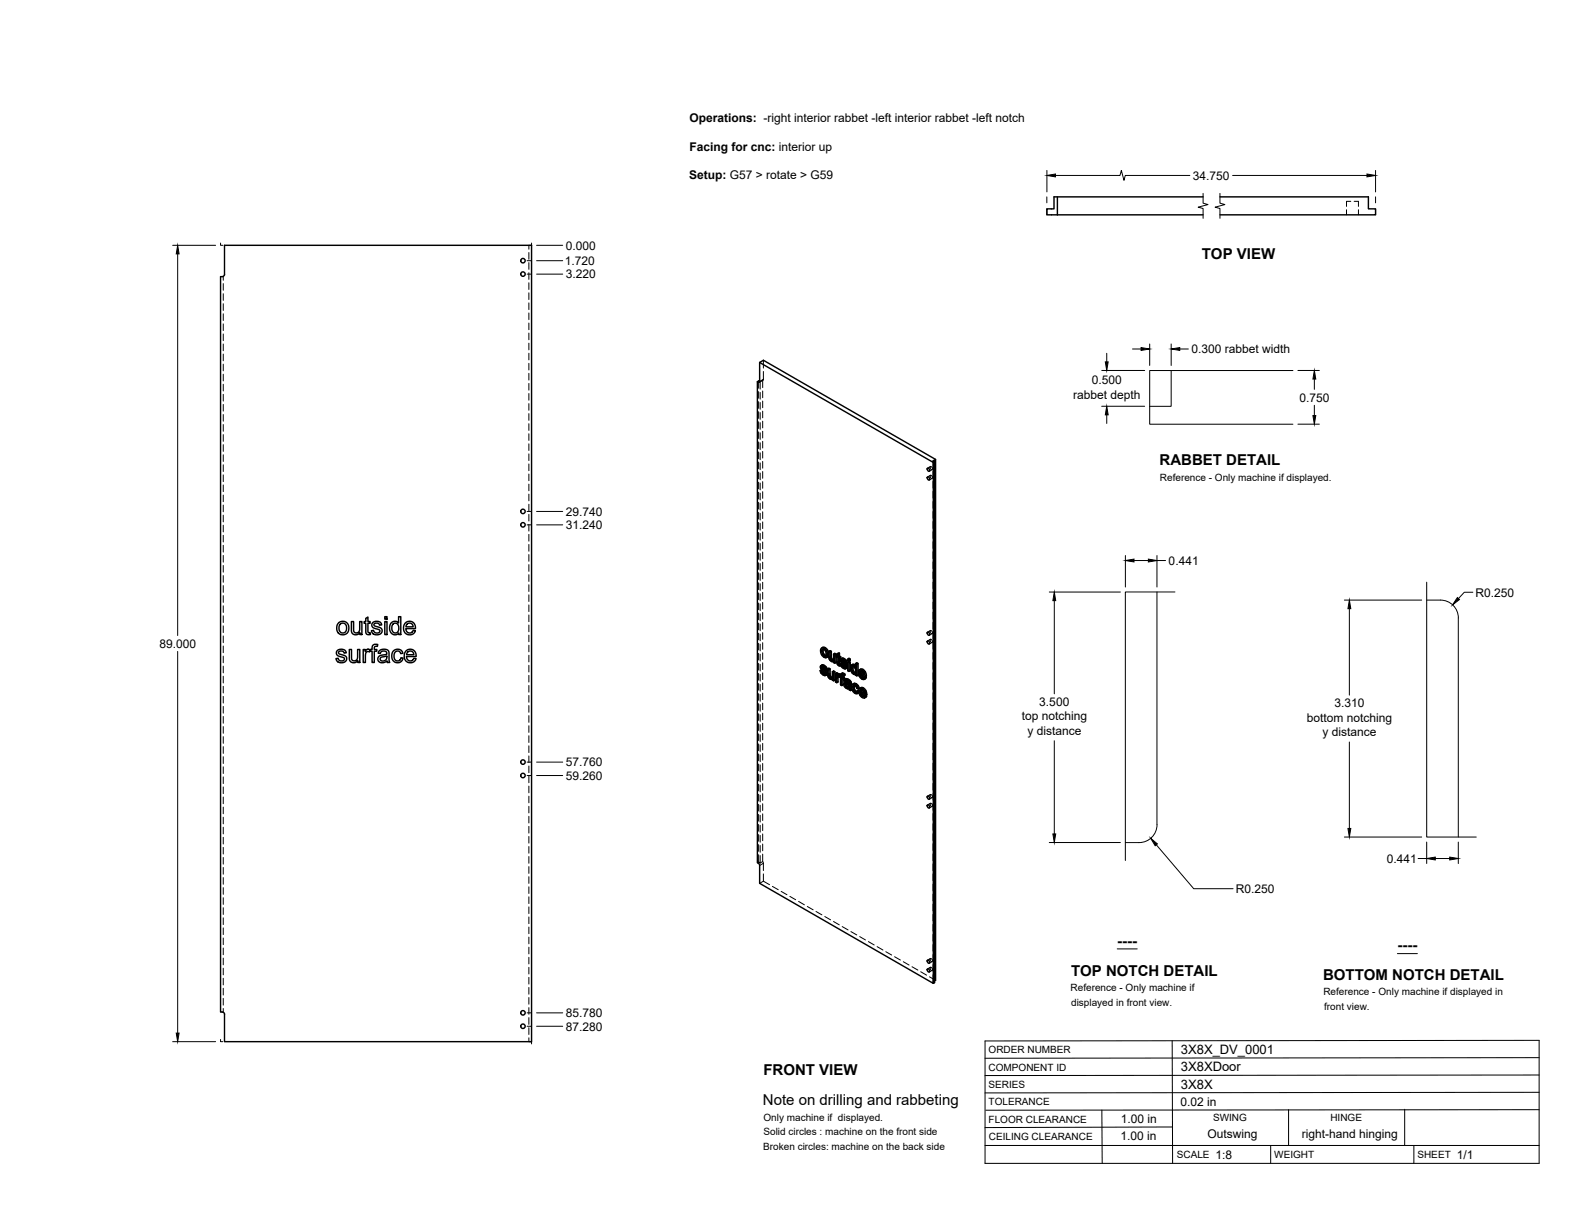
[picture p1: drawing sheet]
<svg xmlns="http://www.w3.org/2000/svg" width="559mm" height="432mm" viewBox="0 0 559 432" stroke-linecap="round" stroke-linejoin="round" font-family="sans-serif">
<!-- layer: Visible -->
<g fill="none" stroke="#000" stroke-width=".51">
<path d="M375.2 69.9v6.3M375.2 76.2h51.6M426.8 69.9h-52.8v4.2h-2.6v2.1h3.8M432.8 69.9h52.7v4.2h2.5v2.1h-55.2M78.9 98.1l.5-.2 .3-.6v-10.3h108.9v282.6h-108.9l-.1-10-.4-.5h-.9v-261h.6M268.7 135.4v170.7l.6 .4 .2 .6v6.3l61.6 35.5v-184.8M269.5 128.6v6.8l-.3-.3-.5 .3 .6 .3 .2-.4M269.5 128.6l1.3-.8 61.1 35.2v184.8l-.3 .2M269.5 128.6l61.6 35.5 .5-.3-.6-.3 .9-.5M329 166.2l.6 .1 .2 .8-.6-.1zM329 169.3l.6 .1 .2 .9-.6-.2zM331.6 163.8v184.9l-.5 .2"/>
<path d="M129.8 219.4l.7-.5v1.6h.8v.6h-.8v2.9l.2 .4 .6 .1 .1 .6a1.14 1.14 0 0 1-1.3-.1 1.14 1.14 0 0 1-.3-1.2v-2.7h-.6v-.6h.6zM136.5 218.8h.8v.9h-.8zM119.7 230.8l.8-.4a1.7 1.7 0 0 1 2.4 1.2l-.8 .1a.93 .93 0 0 0-1-.9 .93 .93 0 0 0-.9 1.1l1 .4a1.53 1.53 0 0 1 1.8 1.8 2.03 2.03 0 0 1-2.1 1.1 2.03 2.03 0 0 1-1.7-1.5l.8-.1a1.08 1.08 0 0 0 1.1 1 1.08 1.08 0 0 0 1-1.1l-.4-.3a2.37 2.37 0 0 1-2.3-1.2zM120.2 220.9l.8-.4a2.33 2.33 0 0 1 2.8 2.8 2.33 2.33 0 0 1-3.7 1.3 2.95 2.95 0 0 1 .1-3.7zM120.6 221.5l.7-.4a1.73 1.73 0 0 1 1.7 1.8 1.73 1.73 0 0 1-1.7 1.7l-.3-.2a2.24 2.24 0 0 1-.4-2.9zM123.9 230.4h.8v2.6a1.14 1.14 0 0 0 1.2 1.5 1.14 1.14 0 0 0 1-1.6v-2.5h.8v4.7h-.7v-.7a1.64 1.64 0 0 1-2 .7 1.64 1.64 0 0 1-1.1-1.8zM124.7 220.5h.8v2.6a1.14 1.14 0 0 0 1.1 1.5 1.14 1.14 0 0 0 1-1.6v-2.5h.8v4.6h-.7v-.6a1.64 1.64 0 0 1-2 .7 1.64 1.64 0 0 1-1-1.8zM128.9 230.4h.7v.7a1.1 1.1 0 0 1 1.7-.5l.7-.2v-.4a1.33 1.33 0 0 1 .6-1.3 1.33 1.33 0 0 1 1.4 0l-.1 .6a.73 .73 0 0 0-1.1 .7v.4h.9v.7h-.9v4h-.8v-4h-.7v-.4l-.2 .6a.93 .93 0 0 0-1.1 0 .93 .93 0 0 0-.3 1l-.1 2.8h-.7zM132.2 221l.9-.5a1.7 1.7 0 0 1 2.3 1.2l-.7 .1a.96 .96 0 0 0-1-.8 .96 .96 0 0 0-.9 .9l.6 .4a1.95 1.95 0 0 1 2.2 1.3 1.94 1.94 0 0 1-1.9 1.6 1.94 1.94 0 0 1-1.9-1.4l.7-.2a1.08 1.08 0 0 0 1.2 1 1.08 1.08 0 0 0 1-1l-.4-.3a2.19 2.19 0 0 1-2.4-1.4zM134.5 231a2.17 2.17 0 0 1 3.5 .4l.3 3.7h-.8l-.2-.6a1.78 1.78 0 0 1-1.9 .7 1.78 1.78 0 0 1-1.4-1.6l.1-.2a1.76 1.76 0 0 1 1.7-1l.4-.1a.7 .7 0 0 0 1-.5 .7 .7 0 0 0-.8-.8 1.12 1.12 0 0 0-1.5 .9l-.7-.1zM135.1 233.3l2.1-.6a1.28 1.28 0 0 1-.7 1.7 1.28 1.28 0 0 1-1.6-.7zM136.5 220.5h.8v4.6h-.8z"/>
<path d="M138.8 221a1.7 1.7 0 0 1 2.6 .1v-2.3h.8v6.3h-.7v-.5l-.7 .5a2.21 2.21 0 0 1-2.3-.8 2.21 2.21 0 0 1-.2-2.4zM139.4 221.5l.4-.3a1.74 1.74 0 0 1 1.6 .9 1.74 1.74 0 0 1-.2 1.9 1.3 1.3 0 0 1-1.7 .4 1.3 1.3 0 0 1-.5-1.7zM139.6 231a1.96 1.96 0 0 1 3.3 .8l-.7 .1a1.29 1.29 0 0 0-1.7-.8 1.29 1.29 0 0 0-.7 1.8l.2 .9 .6 .6a1.18 1.18 0 0 0 1.6-1l.8 .1-.4 .9a2.14 2.14 0 0 1-2.8 .4 2.14 2.14 0 0 1-.8-2.7zM143.8 221.1a2.14 2.14 0 0 1 2.5-.4 2.14 2.14 0 0 1 1.1 2.3h-3.4l.1 .7a1.3 1.3 0 0 0 1.3 .9 1.3 1.3 0 0 0 1.2-.9l.8 .1-.3 .6a2.32 2.32 0 0 1-3.3 .3 2.32 2.32 0 0 1-.3-3.2zM144 231a2.15 2.15 0 0 1 2.6-.4 2.15 2.15 0 0 1 1 2.3h-3.4l.2 .7a1.29 1.29 0 0 0 1.2 .9 1.29 1.29 0 0 0 1.2-.9l.8 .1-.3 .6a2.32 2.32 0 0 1-3.2 .3 2.32 2.32 0 0 1-.4-3.2zM144.4 221.4l1.3-.3a1.23 1.23 0 0 1 .9 1.3h-2.6zM144.7 231.4l1.2-.4a1.27 1.27 0 0 1 .9 1.3h-2.5zM291 237.9l.7 1.3 .8 .5 .5-.1M291.3 236.2l.5-.3 .7 .2 .6 .5 .4 .9-.5 .3-.1-.6M291.6 231.2v-.5a.93 .93 0 0 1 1.1 0 .93 .93 0 0 1 .4 1l-.2 1-.5 .1M291.6 237.7l-.6 .2 .4 .2M291.6 238.7l.5 .4 .4-.3"/>
<path d="M291.7 237.3l1 1 .5-.3M291.8 237.9l-.4 .2 .1 .4 .6-.1M291.8 236.6l-.3 .4 .5-.2M291.8 235.9l-.6 .4-.1 .6 1.6 2.1M291.8 232.2l.6 .6 .4-.3M291.9 238l.8 .9M292 236.7l.6 .7M292 236.3l.5 .4 .5-.2M292 236.8l.6 .8 .4 .2M292 236.8h-.5M292 230.9l-.4 .3v.4l.2 .6 .4-.3M292.1 235.9l-.8 .3"/>
<path d="M292.1 230.4l.1 1.4 .8 .8M292.1 237l-.4 .3-.2-.3M292.4 230l.8 .9 .5-.2M292.5 236.1l-.5 .2-.4-.1M292.5 236.7l.4 .5 .4-.2M292.7 239l-.2 .2-.4-.1M292.7 238.3l.3 .4 .5-.3M292.8 229.8l-.4 .2-.9-.1M292.9 237.7l.5 .6 .2 .7-.7 .7M293 238.7l.1 .5 .5-.3M293.1 239.2l-.1 .4 .5-.3M293.2 230.9l.4 1.4 .4-.3"/>
<path d="M293.4 233.1a1.7 1.7 0 0 1-2.2-1.6l-.1-1 .4-.6 .9-.3 .8 .5 .8 1.8-.1 1-.7 .4M293.6 232.3l-.2 .8 .5-.2M293.6 237.3l.5 .3 .4-.3M294.1 231.1l.4 .3 .5-.3M294.1 237.6v2.2l.5-.2M294.1 239.8l.2 .4 .4-.2M294.5 231.4v2.2l.5-.3M294.5 233.6l.2 .4 .5-.3M294.7 234l.3 .3 .5-.3M295 234.3l.4 .1M295.3 238.3l.5 .3 .4-.3M295.4 234.4l.2-.1z"/>
<path d="M295.7 234.1l-.7-.6v-2.4l-.5-.3-.4 .3v2.5l.8 1 .5 .2 .4-.1M295.7 232.1l.5 .2 .4-.2M295.8 238.6v3l.4-.3v-3l-.4-.2-.5 .2v1.8l-.3 .5 .2-.1M295.8 234.7v.4l.4 .2M295.8 234.7l-.2 .1M296.2 232.3v3l.4-.2v-3l-.4-.3-.5 .3v2.1M296.6 233l.3 .2 .2 2.6 .6 .5 .5-.2M296.9 232.4l-.3 .2 .3 .2v-.8l.9-.3v1.1l.5 .2v.4l-.5 .3v-.4M297.3 239.3v-.4l-.4-.2-.5 .3v3l.5 .2M297.3 239.9l-.3 .2-.1 .5 .4-.2M297.3 238.9l-.5 .3-.4-.2M297.4 239.9l-.1 2.1-.4 .2v-1.6"/>
<path d="M297.4 240l.5 .2M297.4 240l-.4 .1M297.4 232v1l.4-.2M297.4 233l.4 .3 .5-.3M297.4 239.4l.4 .4M297.6 239.1l-.8 .5v-.4M297.6 235.7l.2 .1M297.8 233.7v1.4l.3 .4M297.8 231.7l-.9 .3M297.8 233.7l-.4-.3v2.1l.5-.3M297.8 239.8v.4M297.8 239.9l-.1 .4"/>
<path d="M297.8 235.8l.1 .5M297.9 239.2l.3 .3M297.9 239.2l-.8 .2M297.9 235.4l-.5 .1M298.1 235.5l.7 1.4 .8 .4 .5-.1M298.1 235.5l-.6 .1M298.1 235.5h.1M298.1 235.7l-.3 .1M298.4 233.8l.5-.3 .7 .2 .7 .6 .3 .8-.5 .3-.1-.6M298.4 239.1l.8-.3 .6 .4-.1 .4-.4 .3 .1-.4M298.6 234.4a.78 .78 0 0 1 1.1 .8l.4 .2M298.7 235.4l-.6 .1 .4 .2"/>
<path d="M298.7 236.3l.5 .4 .5-.2M298.8 234.9l1 1 .5-.3M298.9 235.5l-.4 .2 .1 .4 .6-.1M298.9 234.3l-.3 .4 .5-.3M298.9 233.5l-.6 .4-.1 .6 1.6 2.1M298.9 238.8l-.6 .4-.1 .8-.4-.2 .4-.3M299 239.2l.4 .3 .4-.3M299 235.6l.8 .9M299.1 234.3l.6 .7M299.1 239.8l.5 .5v.4l-.4 .2v-.4M299.1 234l.6 .4 .4-.3M299.2 236.7l.5 .1"/>
<path d="M299.2 233.5l-.8 .3M299.3 234.6l-.5 .3-.2-.2M299.3 239.9l-.6-.3v.6l.4-.2M299.4 238.9l-.4 .3-.5-.1M299.6 233.7l-.5 .3-.4-.2M299.7 234.4l.3 .4 .4-.2M299.8 236.6l-.1 .2M299.8 235.9l.3 .4 .5-.3M300 235.3l.6 .7 .1 .7-.7 .6M300.1 236.3l.1 .5 .5-.3M300.2 236.8l-.1 .4 .5-.3M300.8 235l.4 .2 .5-.2"/>
<path d="M300.8 233.8l.4 .3 .5-.3M301.2 234.7l.5 .3v3l-.5 .2v-3M301.2 234.7l-.4 .3v3l.4 .2M301.2 234.1v.6l.5-.3v-.6l-.5-.2-.4 .2v.6l.4 .3M302.1 236l.9-.3 .6 .3M302.4 238.3l.5 .5 .4-.2M302.4 236.5l.7 .2 .5 .9-.1 1.1-.6 .1M302.5 236.5l-.3 .8M302.6 237l-.4 .3v.5l.2 .5 .4-.3M302.7 236.5l.1 1.5 .7 .7M302.7 235.7l-.5 .2a2.01 2.01 0 0 0 1.3 3.4l.1-.1M302.8 236.1l.5 .3"/>
<path d="M303.3 235.8l-.5 .3-.6-.2M303.6 235.4l.4 .3 .4-.3M303.6 239.2v.4l.4 .2M303.6 239.2l-.2 .1M304 235.7v4.1l.4-.2v-4.2l-.4-.2-.4 .2v1.5l-.3-.5 .3-.1M305.2 239.9l.6 .6 .4-.3M305.5 238.4l-.5 .2 1.5 .9-.6-1.2a.49 .49 0 0 0-.6-.2 .49 .49 0 0 0-.3 .5M305.5 238.1v.3l.8 .5M305.5 239.4l.9 .9M305.7 239.7l-.5 .2-.2-.9 1.9 1.2M305.8 237.8l.8 .9 .4-.3M306.2 237.5l-.4 .3-.9-.1"/>
<path d="M306.6 238.7l.3 1.3 .5-.2M329 224.3l.6 .2 .2 .8-.6-.1zM329 227.5l.6 .1 .2 .8-.6-.1zM294.3 240.2l.3 .4 .5-.3M294.6 240.6h.4M295.3 240.4l-.7-.7-.1-2.4-.4-.2-.5 .2 .1 2.6 .7 1 .6 .2 .4-.2M295.4 240.9v.4l.4 .3M295.4 240.9l-.2 .1M297.8 240.2l.4 .2v2.6l.5 .2M298.7 240.2l.5 .3 .4-.2M299.1 240.9v2.1l-.4 .2v-2.6l.5 .3M299.6 242.4l.7-.3 .9 .3"/>
<path d="M299.7 241.1l1-.2 1.2 1 .3 2.9-.4 .2-.2-.4M299.9 242.9h.3a.74 .74 0 0 1 .7 .2 .74 .74 0 0 1 .2 .7M300 243.5l.4 .4 .4-.3M300 242.8l-.2 .3M300.1 242.1l-.7 .6 .2 .9 .8 .7h.8l.1 .5 .5 .2M300.2 242.9l-.4 .2 .1 .3 .5-.1M300.3 242.9l.2 .5 .6 .4M300.3 241.6l-.4 .3a.81 .81 0 0 1 .9-.1 .81 .81 0 0 1 .4 .9l-1.2-.3M300.3 241.6h.1M300.4 243.9l.4 .1M300.4 242.1l-.7 .2M300.5 240.8l-1 .5-.1 .2 .5 .4"/>
<path d="M300.6 241.3l.6 .4 .4-.3M300.8 244l.3-.1zM301.1 241l-.5 .3-.6-.2M301.2 241.7l.3 .4 .4-.2M301.5 242.1l.1 .4 .4-.2M301.6 242.5v2.1l.5-.3M302.5 242.8l.7-.4 .7 .3 .6 .6 .3 .9-.4 .2-.3-.9M302.6 244l.2 1 .5-.2M302.8 245l.6 .6 .4-.3M303.1 243.8l-.5 .2 .1-.4a.64 .64 0 0 1 .7-.4 .64 .64 0 0 1 .5 .8l.5 .4M303.1 243.2l.1 1.3 .8 .9M303.2 242.4l-.5 .3a2 2 0 0 0 .1 2.9l.6 .5h.7"/>
<path d="M303.4 242.9l.7 .6 .4-.2M303.8 242.6l-.4 .3-.7-.2M304 245.2l-.2 .5-.4-.1M304.7 245.4l-.6 .7 .6-.4M304.7 245.1l-.2-.1-.5 .2 .4 .3M305.4 246.5l.5 .6 .5-.3M305.6 244.9l-.4 .3 1.4 .8-.6-1.1a.48 .48 0 0 0-.5-.2 .48 .48 0 0 0-.3 .5M305.6 244.6v.3l.9 .5M305.7 245.9l.9 1M305.8 240.5l.4 .1M305.8 246.2l-.4 .3-.3-.9 2 1.1M305.9 244.3l.8 .9 .5-.2"/>
<path d="M305.9 247.1l.4 .1M306.3 244.1l-.4 .2-.9-.1M306.5 240.3l.4 .3 .5-.3M306.5 240.3l-.2 .2M306.6 246.8l.4 .4 .5-.3M306.6 246.8l-.2 .3M306.7 245.2l.4 1.4 .4-.3M306.8 240.1l-.3 .2M306.9 240l.5-.1v-.5l-.7-1.5-1-.6-.8 .4-.4 1.3 .6 1.4 1.1 .7 .5-.1 .2-.4M307 246.6l-.4 .2M307 240.1l.3 .4-.7 .5M307.1 246.6l.4-.2v-.4l-.6-1.5-1-.6-.9 .3-.3 1.2 .5 1.5 1.1 .8 .6-.2 .1-.3"/>
<path d="M307.1 246.7l.4 .2-.1 .2-.6 .5M329 282.5l.6 .2 .2 .8-.6-.1zM329 285.6l.6 .2 .2 .8-.6-.1zM329 340.7l.6 .2 .2 .8-.6-.2zM329 343.8l.6 .2 .2 .8-.6-.1z"/>
<circle cx="185.5" cy="97.3" r=".79"/>
<circle cx="185.5" cy="92.5" r=".79"/>
<circle cx="185.5" cy="186.2" r=".79"/>
<circle cx="185.5" cy="181.5" r=".79"/>
<circle cx="185.5" cy="275.2" r=".79"/>
<circle cx="185.5" cy="270.4" r=".79"/>
<circle cx="185.5" cy="359.4" r=".79"/>
<circle cx="185.5" cy="364.1" r=".79"/>
</g>
<!-- layer: Hidden -->
<g fill="none" stroke="#000" stroke-width=".35">
<path d="M477.7 74.4v1.8M479.3 71.4h-1.6v1.8M480.4 71.4h1.6v1.8M482 74.4v1.8M79.2 98.1v1.3M187.6 87v1.4M187.6 89.6v2.4M187.6 93.2v2.4M187.6 96.8v2.3M79.2 100.6v2.4M79.2 104.2v2.4M79.2 107.8v2.4"/>
<path d="M79.2 111.3v2.4M79.2 114.9v2.4M79.2 118.5v2.4M187.6 100.3v2.4M187.6 103.9v2.4M187.6 107.5v2.4M187.6 111v2.4M187.6 114.6v2.4M187.6 118.2v2.4M79.2 122v2.4M79.2 125.6v2.4M79.2 129.2v2.4"/>
<path d="M79.2 132.8v2.3M79.2 136.3v2.4M79.2 139.9v2.4M187.6 121.8v2.3M187.6 125.3v2.4M187.6 128.9v2.4M187.6 132.5v2.4M187.6 136v2.4M187.6 139.6v2.4M269.2 135.1v2.7M269.2 138.9v2.4M269.5 135.4h.1"/>
<path d="M269.7 135.4v2.6M269.7 139.2v2.4M270.6 134.9l-1.1 .5M270.6 134.9v2.6M270.6 138.7v2.4M270.7 134.9l-1.3 .7M270.8 131.8v2.9l-.2 .2M270.8 127.8v2.8M79.2 143.5v2.4M79.2 147.1v2.3M79.2 150.6v2.4M79.2 154.2v2.4"/>
<path d="M79.2 157.8v2.3M187.6 143.2v2.4M187.6 146.7v2.4M187.6 150.3v2.4M187.6 153.9v2.4M187.6 157.5v2.4M269.2 142.5v2.4M269.2 146.1v2.4M269.2 149.6v2.4M269.2 153.2v2.4M269.2 156.8v2.4M269.7 142.8v2.4"/>
<path d="M269.7 146.4v2.4M269.7 150v2.3M269.7 153.5v2.4M269.7 157.1v2.4M270.6 142.3v2.4M270.6 145.9v2.4M270.6 149.4v2.4M270.6 153v2.4M270.6 156.6v2.4M79.2 161.4v2.3M79.2 164.9v2.4M79.2 168.5v2.4"/>
<path d="M79.2 172.1v2.3M79.2 175.6v2.4M79.2 179.2v2.4M187.6 161v2.4M187.6 164.6v2.4M187.6 168.2v2.4M187.6 171.8v2.3M187.6 175.3v2.4M187.6 178.9v2.4M269.2 160.4v2.4M269.2 163.9v2.4M269.2 167.5v2.4"/>
<path d="M269.2 171.1v2.4M269.2 174.6v2.4M269.2 178.2v2.4M269.7 160.7v2.4M269.7 164.3v2.3M269.7 167.8v2.4M269.7 171.4v2.4M269.7 175v2.4M269.7 178.5v2.4M270.6 160.2v2.3M270.6 163.7v2.4M270.6 167.3v2.4"/>
<path d="M270.6 170.9v2.3M270.6 174.5v2.3M270.6 178v2.4M330.1 168.7a.57 .57 0 0 1 .7 .3 .57 .57 0 0 1-.3 .7l-.5-.6zM330.1 165.5a.59 .59 0 0 1 .7 .4 .59 .59 0 0 1-.3 .7l-.5-.6zM330.1 168.6l-1 .6M330.1 165.5l-1 .6M330.7 169.7l-1 .6M330.7 166.6l-1 .6M331 163.5v2.5M331 167.2v2.4M331 170.8v2.4"/>
<path d="M331 174.4v2.3M331 177.9v2.4M79.2 182.8v2.4M79.2 186.4v2.3M79.2 189.9v2.4M79.2 193.5v2.4M79.2 197.1v2.4M187.6 182.5v2.3M187.6 186.1v2.3M187.6 189.6v2.4M187.6 193.2v2.4M187.6 196.8v2.3"/>
<path d="M269.2 181.8v2.4M269.2 185.4v2.3M269.2 188.9v2.4M269.2 192.5v2.4M269.2 196.1v2.4M269.2 199.7v2.3M269.7 182.1v2.4M269.7 185.7v2.4M269.7 189.3v2.3M269.7 192.8v2.4M269.7 196.4v2.4M269.7 200v2.4"/>
<path d="M270.6 181.6v2.4M270.6 185.2v2.3M270.6 188.7v2.4M270.6 192.3v2.4M270.6 195.9v2.4M270.6 199.5v2.3M331 181.5v2.4M331 185.1v2.4M331 188.7v2.3M331 192.2v2.4M331 195.8v2.4M331 199.4v2.4"/>
<path d="M79.2 200.6v2.4M79.2 204.2v2.4M79.2 207.8v2.4M79.2 211.3v2.4M79.2 214.9v2.4M79.2 218.5v2.4M187.6 200.3v2.4M187.6 203.9v2.4M187.6 207.5v2.4M187.6 211.1v2.3M187.6 214.6v2.4M187.6 218.2v2.4"/>
<path d="M269.2 203.2v2.4M269.2 206.8v2.4M269.2 210.4v2.3M269.2 214v2.3M269.2 217.5v2.4M269.7 203.5v2.4M269.7 207.1v2.4M269.7 210.7v2.4M269.7 214.2v2.4M269.7 217.8v2.4M270.6 203v2.4M270.6 206.6v2.4"/>
<path d="M270.6 210.2v2.4M270.6 213.7v2.4M270.6 217.3v2.4M331 202.9v2.4M331 206.5v2.4M331 210.1v2.4M331 213.7v2.3M331 217.2v2.4M79.2 222.1v2.4M79.2 225.6v2.4M79.2 229.2v2.4M79.2 232.8v2.4"/>
<path d="M79.2 236.3v2.4M79.2 239.9v2.4M187.6 221.8v2.4M187.6 225.3v2.4M187.6 228.9v2.4M187.6 232.5v2.4M187.6 236.1v2.3M187.6 239.6v2.4M269.2 221.1v2.4M269.2 224.7v2.3M269.2 228.2v2.4M269.2 231.8v2.4"/>
<path d="M269.2 235.4v2.4M269.2 239v2.3M269.7 221.4v2.4M269.7 225v2.4M269.7 228.5v2.4M269.7 232.1v2.4M269.7 235.7v2.4M269.7 239.3v2.3M270.6 220.9v2.4M270.6 224.5v2.3M270.6 228v2.4M270.6 231.6v2.4"/>
<path d="M270.6 235.2v2.4M270.6 238.7v2.4M291.4 237.7l.4 .9M291.5 236.4l-.5 .2M291.6 236.1l-.5 .2M291.6 230.7l-.5 .2M291.6 237.7l.3 .3M291.6 236.9l-.5 .2M291.7 235.9l-.2 .8 .7 .9a1.11 1.11 0 0 1 .9 1.3h-.4l.4-.2M291.8 238.6l.7 .7 .8 .1M291.8 238.6l-.5 .2M291.9 237.8l-.1 .1"/>
<path d="M291.9 237.3l-.5 .3M291.9 232l.9 .9 .9 .1M291.9 232l-.4 .3M291.9 236.6h-.1M292 229.7l-.4 .8 .3 1.5M292 236.4l-.5 .3M292.1 236.4l-.5 .2M292.2 230.2l-.1 .2M292.2 230.2l.8 .2 .5 .9v.9l-.5 .4M292.2 230.2l-.4 .2M292.5 236.5l-.5 .2a.33 .33 0 0 1 .2-.4 .33 .33 0 0 1 .4 .3l.5 .7 .4 .2M292.5 239.3l-.4 .2"/>
<path d="M292.6 237.4l.3 .3M292.8 230.2l-.4 .3M292.8 232.9l-.4 .3M292.9 236.9l-.5 .2M293 239l-.4 .2M293 238.4l-.5 .2M293.1 237.3l-.5 .3M293.1 239.5l-.5 .2M293.3 230.8l-.4 .3M293.3 232.5l-.4 .3M293.4 233.1l-.4 .3M293.6 231.8l-.5 .3"/>
<path d="M294.1 237.1l.2 2.8 .7 .8 .8-.1v.5l.4 .2M294.1 239.4l-.4 .3M294.3 239.9l-.5 .3M294.5 230.8l.2 3 1 .7 .5-.1v.4l.4 .3M294.6 233.2l-.5 .3M294.7 233.7l-.5 .2M295 234.1l-.5 .3M295.4 234.4l-.4 .3M295.8 238.1l-.1 2-.4 .3M296 234.1l-.4 .3M296.1 234l-.5 .3 .3-.2M296.2 231.8v2l-.5 .3"/>
<path d="M296.2 234.8l-.4 .3M296.2 234.4l-.4 .3 .3-.2M296.9 238.7v3l.4 .3M297.1 232.3l-.2 .1M297.3 239.4l-.5 .2M297.4 231.8v.7l-.3-.2v.4l.3 .2 .1 2.4 .8 .8-.2-.6M297.4 232.5l-.8 .5v-.4M297.4 232.9l-.5 .3M297.4 239.8l-.1 .1M297.5 235.3l-.5 .2M297.5 239.2l-.2 .1M297.5 239.7l-.4 .2"/>
<path d="M297.6 239.6l-.5 .3M297.6 235.6l-.4 .3M297.8 239.7l-.4 .2 .3-.3 .5 .4 .1-.3 .4 .4v2.6l.4 .3M297.8 233.2l-.4 .2M298 235.9l-.4 .3M298.3 233.4l-.5-.2v.5M298.3 239.6l-.5 .2M298.3 239.5h-.1M298.3 239.9l-.5 .3 .4-.2M298.3 239.7l-.5 .2M298.3 235.6l-.2 .1M298.3 236.1h-.1"/>
<path d="M298.5 235.3l.4 .9M298.6 234l-.4 .3M298.7 239.7l-.5 .3M298.7 233.7l-.5 .2M298.7 235.4l.3 .2M298.7 234.5l-.4 .2M298.7 239l-.4 .2M298.8 233.6l-.2 .7 .7 .9a1.13 1.13 0 0 1 .9 1.3h-.4l.4-.2M298.9 238.8l-.2 .9-.5-.2M298.9 236.2l.9 .8h.7M298.9 236.2l-.5 .3M299 235.4l-.1 .1"/>
<path d="M299 234.9l-.5 .3M299 234.2l-.1 .1M299.1 234.3a.33 .33 0 0 1 .2-.4 .33 .33 0 0 1 .4 .3l.5 .8 .4 .1M299.1 234l-.4 .3M299.2 234l-.5 .3M299.2 239.4l-.5 .2M299.5 239.4l-.5 .3M299.6 234.1l-.5 .3M299.7 236.9l-.5 .2M299.7 235l.3 .3M299.7 239.6l-.5-.2-.1 .4M300 234.5l-.4 .2"/>
<path d="M300.1 236.6l-.4 .2 .4-.2M300.1 236l-.4 .2M300.2 235l-.5 .2M300.2 237.1l-.5 .2M301.2 234.7v3l.5 .3M301.2 233.6v.5l.5 .3M301.2 237.7l-.4 .3M301.2 234.1l-.4 .3M302.2 236.8l-.5 .2M302.3 236l-.4 .3M302.3 237.7l-.4 .2M302.5 235.8l-.3 .5v1a1.46 1.46 0 0 0 1.8 1.7v.3l.4 .3"/>
<path d="M302.7 238.5l-.4 .2M302.8 236.3l-.1 .2M302.8 236.3l.7 .1 .5 .9v1.1l-.5 .3M302.8 236.3l-.3 .2M302.9 236.2l-.5 .3M303.3 239l-.4 .2M303.3 236.3l-.4 .2M303.7 236.2l-.1 .1M303.8 238.6l-.4 .2M303.8 236.9l-.4 .2M304 235.2v1.4l-.4-.6M304 236.6l-.4 .3"/>
<path d="M304 239.3l-.4 .3M304 239l-.4 .2M304 237.9l-.4 .2M305 238.4l-.5 .3M305.3 239.7l-.4 .3M305.3 237.4l-.3 .7 .3 1.6 .9 1 .9 .1M305.4 238.8l-.4 .2M305.5 239.4l-.1-.6 2 1.1M305.7 237.9l-.2 .2M305.7 237.9l.8 .3 .4 1-.6-.3M305.7 237.9l-.5 .2M306.2 237.9l-.4 .3"/>
<path d="M306.7 238.5l-.4 .3M306.9 239.2l-.4 .3M330 226.9a.56 .56 0 0 1 .7 .3 .56 .56 0 0 1-.2 .7l-.4-.4zM330.1 223.7a.59 .59 0 0 1 .7 .4 .59 .59 0 0 1-.3 .7l-.5-.6zM330.1 226.8l-1 .6M330.1 223.7l-1 .6M330.7 227.9l-1 .6M330.7 224.8l-1 .6M331 220.8v2.4M331 224.4v2.4M331 227.9v2.4M331 231.5v2.4"/>
<path d="M331 235.1v2.4M331 238.7v2.3M79.2 243.5v2.4M79.2 247.1v2.3M79.2 250.6v2.4M79.2 254.2v2.4M79.2 257.8v2.4M187.6 243.2v2.4M187.6 246.8v2.4M187.6 250.3v2.4M187.6 253.9v2.4M187.6 257.5v2.4"/>
<path d="M269.2 242.5v2.4M269.2 246.1v2.4M269.2 249.7v2.4M269.2 253.2v2.4M269.2 256.8v2.4M269.7 242.8v2.4M269.7 246.4v2.4M269.7 250v2.3M269.7 253.6v2.3M269.7 257.1v2.4M270.6 242.3v2.4M270.6 245.9v2.4"/>
<path d="M270.6 249.5v2.3M270.6 253v2.4M270.6 256.6v2.4M294.6 240.3l-.5 .3M295 240.7l-.5 .2M295.4 240.4l-.2 .1M295.6 240.3l-.5 .3M295.7 240.2l-.4 .3M295.8 240.6l-.4 .3M295.8 241.1l-.4 .2M296.9 241.7l-.5 .3M298.7 242.7l-.5 .3"/>
<path d="M298.7 240.1l-.5 .3M299.1 240.4l-.4 .2M299.6 240.7l-.5-.3v.5M299.8 242.6l-.4 .3M299.9 241.3l-.5 .2M299.9 242.3l-.5 .2M300 242.1l-.2 .7 .2 .6 .9 .7h.8l.1 .4M300 243.4l-.4 .2M300.1 240.9l-.5 .2M300.1 240.9l-.2 .4 .4 .3a.81 .81 0 0 1 1-.1 .81 .81 0 0 1 .3 .9h-.4M300.2 242.9l.3-.3a.86 .86 0 0 1 1.1 1l-.5 .2M300.5 242.6l-.5 .3 .4-.2"/>
<path d="M300.5 241.3l-.4 .2M300.7 244l-.5 .2M301 241.4l-.5 .3M301.2 244.2l-.5 .2M301.4 243.7l-.4 .3M301.5 241.9l-.4 .2M301.6 243.6l-.5 .3 .2-.1M301.6 242.9l-.4 .3M301.6 242.5l-.4 .3M301.6 242.4l-.4 .3M301.7 244.1l-.5 .2M301.8 244.5l.4 .3"/>
<path d="M301.8 244.5l-.5 .3M302.6 243.5l-.4 .3M302.8 242.7l-.5 .3M302.9 244.9l-.4 .2M303 242.5l-.4 .8 .3 1.6 .9 .9 .7 .1M303.1 243.2a.78 .78 0 0 1 1-.1 .78 .78 0 0 1 .3 .9l.4 .2M303.3 243l-.5 .3M303.8 245.8l-.4 .2M303.8 243l-.4 .3M304 245.4h.2M304.2 243.4l-.5 .3M304.2 245.4l-.4 .3"/>
<path d="M304.4 244l-.4 .2M304.5 245l-.3 .4M304.7 245.1l.2 .2-.2 .4M304.9 245.3l-.2 .1M305.1 245l-.4 .2M305.5 244l-.4 .8 .4 1.5 .9 .9 .8 .2M305.5 246.3l-.5 .2M305.6 245.3l-.5 .3M305.7 245.9l-.1-.6 1.9 1.1M305.8 244.4l-.2 .2M305.8 244.4l.9 .4 .3 1-.5-.4M305.8 244.4l-.4 .3"/>
<path d="M306.2 240.7l-.4 .2M306.3 244.5l-.4 .3M306.4 247.2l-.5 .3M306.4 240.3h.2M306.6 246.9h.2M306.7 240.3l-.4 .2 .3-.2M306.8 246.9l-.4 .2M306.9 245.1l-.5 .3M306.9 240l-.1 .1M307 240.8l-.5 .3M307 240.1l-.4 .2M307 245.8l-.4 .2"/>
<path d="M307 246.6h.1M307.1 247.4l-.4 .3M307.1 246.7l-.3 .2M331 242.2v2.4M331 245.8v2.4M331 249.4v2.4M331 253v2.3M331 256.5v2.4M79.2 261.4v2.3M79.2 264.9v2.4M79.2 268.5v2.4M79.2 272.1v2.3"/>
<path d="M79.2 275.7v2.3M79.2 279.2v2.4M187.6 261v2.4M187.6 264.6v2.4M187.6 268.2v2.4M187.6 271.8v2.4M187.6 275.3v2.4M187.6 278.9v2.4M269.2 260.4v2.4M269.2 263.9v2.4M269.2 267.5v2.4M269.2 271.1v2.4"/>
<path d="M269.2 274.7v2.4M269.2 278.2v2.4M269.7 260.7v2.4M269.7 264.3v2.3M269.7 267.8v2.4M269.7 271.4v2.4M269.7 275v2.4M269.7 278.6v2.3M270.6 260.2v2.4M270.6 263.8v2.3M270.6 267.3v2.4M270.6 270.9v2.4"/>
<path d="M270.6 274.5v2.3M270.6 278v2.4M331 260.1v2.4M331 263.7v2.3M331 267.3v2.3M331 270.8v2.4M331 274.4v2.4M331 278v2.3M79.2 282.8v2.4M79.2 286.4v2.3M79.2 289.9v2.4M79.2 293.5v2.4"/>
<path d="M79.2 297.1v2.4M187.6 282.5v2.4M187.6 286.1v2.3M187.6 289.6v2.4M187.6 293.2v2.4M187.6 296.8v2.3M269.2 281.8v2.4M269.2 285.4v2.4M269.2 289v2.3M269.2 292.5v2.4M269.2 296.1v2.4M269.2 299.7v2.3"/>
<path d="M269.7 282.1v2.4M269.7 285.7v2.4M269.7 289.3v2.4M269.7 292.8v2.4M269.7 296.4v2.4M269.7 300v2.4M270.6 281.6v2.4M270.6 285.2v2.4M270.6 288.8v2.3M270.6 292.3v2.4M270.6 295.9v2.4M270.6 299.5v2.4"/>
<path d="M330 285.1a.56 .56 0 0 1 .7 .3 .56 .56 0 0 1-.2 .7l-.4-.4zM330.1 281.9a.59 .59 0 0 1 .7 .4 .59 .59 0 0 1-.3 .7l-.5-.6zM330.1 285l-1 .6M330.1 281.9l-1 .6M330.7 286.1l-1 .6M330.7 283l-1 .6M331 281.5v2.4M331 285.1v2.4M331 288.7v2.4M331 292.2v2.4M331 295.8v2.4M331 299.4v2.4"/>
<path d="M79.2 300.7v2.3M79.2 304.2v2.4M79.2 307.8v2.4M79.2 311.4v2.4M79.2 314.9v2.4M79.2 318.5v2.4M187.6 300.4v2.3M187.6 303.9v2.4M187.6 307.5v2.4M187.6 311.1v2.3M187.6 314.6v2.4M187.6 318.2v2.4"/>
<path d="M268.7 306.1l.5-.3 .5 .4M269.2 303.3v2.5M269.7 303.6v2.6M270.6 303l.2 5.9M270.6 305.7l-.9 .5M270.8 310.1v2.6l2.2 1.2M270.8 312.7l-1.3 .7M274 314.5l2.1 1.2M277.2 316.3l2 1.2M280.2 318.1l2.1 1.1M283.3 319.8l2.1 1.2M331 303v2.4"/>
<path d="M331 306.5v2.4M331 310.1v2.4M331 313.7v2.4M331 317.2v2.4M79.2 322.1v2.4M79.2 325.6v2.4M79.2 329.2v2.4M79.2 332.8v2.4M79.2 336.4v2.4M79.2 339.9v2.4M187.6 321.8v2.4M187.6 325.4v2.3"/>
<path d="M187.6 328.9v2.4M187.6 332.5v2.4M187.6 336.1v2.4M187.6 339.6v2.4M286.4 321.6l2.1 1.2M289.5 323.4l2.1 1.2M292.6 325.2l2.1 1.2M295.7 327l2.1 1.1M298.8 328.8l2.1 1.1M301.9 330.5l2.1 1.2M305 332.3l2.1 1.2M308.1 334.1l2.1 1.2"/>
<path d="M311.2 335.9l2.1 1.2M314.3 337.7l2.1 1.2M317.4 339.4l2 1.2M331 320.8v2.4M331 324.4v2.4M331 328v2.3M331 331.5v2.4M331 335.1v2.4M331 338.7v2.4M79.2 343.5v2.4M79.2 347.1v2.4M79.2 350.6v2.4"/>
<path d="M79.2 354.2v2.4M79.2 357.8v1.4M187.6 343.2v2.4M187.6 346.8v2.4M187.6 350.4v2.3M187.6 353.9v2.4M187.6 357.5v2.4M320.5 341.2l2 1.2M323.6 343l2 1.2M326.7 344.8l2 1.2M329.8 346.6l2.1 1.2M330 343.3a.56 .56 0 0 1 .7 .3 .56 .56 0 0 1-.2 .7l-.4-.4z"/>
<path d="M330.1 340.1a.59 .59 0 0 1 .7 .4 .59 .59 0 0 1-.3 .7l-.5-.6zM330.1 343.2l-1 .6M330.1 340.1l-1 .6M330.7 344.3l-1 .6M330.7 341.2l-1 .6M331 342.2v2.4M331 345.8v2.5M331.6 348l-.6 .3 .6 .4M187.6 361.1v2.4M187.6 364.6v2.4M187.6 368.2v1.4"/>
</g>
<!-- layer: Reference -->
<g fill="none" stroke="#000" stroke-width=".35">
<path d="M371.4 69.9v2.1M371.4 74.1v2.1M488 69.9v2.1M488 74.1v2.1M78.3 86.2v.8h.8M187 92.5h1.6M187 97.3h1.6M188.6 86.2v.8h-.8M415.5 131.5v12.7h-7.6M458.7 131.5h-50.8v19h50.8M187 181.5h1.6M187 186.2h1.6"/>
<path d="M410.5 210v82.6a6.4 6.4 0 0 1-6.4 6.4h-4.8M416.9 210h-17.6v95.3M506.2 212.9a13 13 0 0 1 7.8 .7 6.3 6.3 0 0 1 3.4 5.7v77.7M506.2 206.6v90.4h17.6M187 270.4h1.6M187 275.2h1.6M187 359.4h1.6M78.3 368.8v.8h.8M187 364.1h1.6M187.8 369.6h.8v.8"/>
</g>
<!-- layer: Hidden Narrow -->
<g fill="none" stroke="#000" stroke-width=".35">
<path d="M269.5 135.4h.1M270.8 134.6l-1.3 .8M292.5 237.9l-.4 .3M294.1 239l-.5 .2M294.5 232.7l-.4 .3M295.8 239.7l-.5 .2M296.2 233.4l-.5 .3M297.4 234.6l-.5 .3M298.7 239.4l-.5 .3M299.1 239.7h.1M299.7 235.5l-.5 .3M300.9 242.7l-.4 .3"/>
<path d="M301.6 243.1l-.4 .3M269.5 306l-.5 .3M270.8 306.3l-1.3 .8"/>
</g>
<!-- layer: Visible Narrow -->
<path d="M269.5 135.4l-.5 .2M292.5 237.4l-.4 .2M294.5 239l-.4 .3M295 232.8l-.5 .2M297.8 234.9l-.4 .3M299.1 239.7l-.4 .3M299.7 235l-.5 .2M300.8 242.3l-.4 .2M302.1 242.8l-.5 .2M302.1 243.4l-.5 .3" fill="none" stroke="#000" stroke-width=".35"/>
<!-- layer: Titleblock -->
<g fill="none" stroke="#000" stroke-width=".36">
<path d="M349.5 369.3l196.6-.2v43.7h-196.6zM415.9 369.3l.1 43.5M546.1 375.3l-196.6 .2M390.9 393.9l.2 18.9M416 399.9l-66.5 .2M457.2 393.7v12.7M498.4 393.6v12.7M546.1 393.7l-196.3 .2M546.1 387.6l-196.6 .2M546.1 381.4l-196.6 .2M349.5 406.4h196.6M450.8 406.4v6.4"/>
<path d="M501.6 406.4v6.4"/>
</g>
<!-- layer: FD_Dimensions -->
<g fill="none" stroke="#000" stroke-width=".35">
<path d="M371.4 60.5v7.6M374.5 62.3h22.9l.4-1.8 1 3.5 .4-1.7h22.9M437.3 62.3h47.7M488 60.5v7.6M61.3 87h15.2M63 90.1v135.4M190.4 87h9.2M190.4 92.5h9.2M190.4 97.3h9.2M390.9 131.4h15.2M392.7 125.3v3.1M401.8 123.8h3.1"/>
<path d="M407.9 122v7.7M415.5 122v7.7M418.6 123.8h3M460.5 131.4h7.6M466.3 134.5v3.7M390.9 144.1h15.2M392.7 147.2v3M460.5 150.5h7.6M466.3 143.8v3.6M190.4 181.5h9.2M190.4 186.2h9.2M399.3 197.1v11.2"/>
<path d="M402.3 198.9h5.1M410.5 197.1v11.2M410.5 198.9h3M372.3 210.1h25.2M374.1 213.1v33.1M477 212.9h27.4M478.7 216v30.6M522.6 210.1h-3.1l-2.1 2.3M63 231.1v135.4M190.4 270.4h9.2M190.4 275.2h9.2M374.1 262.8v33.1"/>
<path d="M478.7 263.3v30.6M372.3 298.9h25.2M410.3 299.7l13.2 15.6h14M477 297h27.4M506.2 298.8v7.6M517.4 298.8v7.6M503.1 304.6h3.1M509.2 304.6h5.1M190.4 359.4h9.2M61.3 369.6h15.2M190.4 364.1h9.2"/>
</g>
<g fill="#000" stroke="#000" stroke-width=".35">
<path d="M371.4 62.3l3.1-.6v1.1zM485 61.7l3 .6-3 .5zM63 87l.5 3.1h-1zM392.2 128.4h1l-.5 3zM404.9 123.3l3 .5-3 .5zM415.5 123.8l3.1-.5v1zM466.3 131.4l.5 3.1h-1zM392.7 144.1l.5 3.1h-1zM465.8 147.4h1l-.5 3.1zM399.3 198.9l3-.5v1zM407.4 198.4l3.1 .5-3.1 .5zM374.1 210.1l.5 3h-1.1z"/>
<path d="M478.7 212.9l.6 3.1h-1.1zM517.1 212l.7 .7-2.4 1.9zM373.5 295.9h1.1l-.5 3zM408.3 297.4l2.3 2-.7 .7zM478.2 293.9h1.1l-.6 3.1zM506.2 304.6l3-.5v1zM514.3 304.1l3.1 .5-3.1 .5zM62.5 366.5h1l-.5 3.1z"/>
</g>
<!-- layer: Break Lines -->
<path d="M426.8 68.6v3.5l1.8 .5-3.5 .9 1.7 .5v3.5M432.8 68.6v3.5l1.8 .5-3.5 .9 1.7 .5v3.5" fill="none" stroke="#000" stroke-width=".35"/>
<!-- layer: Notes -->
<path d="M396.4 336.7h7.1M495.8 338.3h7.1" fill="none" stroke="#000" stroke-width=".35"/>
<g font-size="5.3">
<text x="426.4" y="92.1">TOP VIEW</text>
<text x="411.4" y="165.1">RABBET DETAIL</text>
<text x="396.4" y="335.5">----</text>
<text x="495.8" y="337.2">----</text>
<text x="380" y="346.1">TOP NOTCH DETAIL</text>
<text x="469.4" y="347.5">BOTTOM NOTCH DETAIL</text>
<text x="270.9" y="381.4">FRONT VIEW</text>
<text x="270.7" y="392.2">Note on drilling and rabbeting</text>
</g>
<g font-size="4.6">
<text x="419" y="373.8">3X8X_DV_0001</text>
<text x="419" y="380.1">3X8XDoor</text>
<text x="419" y="386.2">3X8X</text>
</g>
<g font-size="4.3">
<text x="244.6" y="43.2">Operations: -right interior rabbet -left interior rabbet -left notch</text>
<text x="244.6" y="53.4">Facing for cnc: interior up</text>
<text x="244.5" y="63.6">Setup: G57 &gt; rotate &gt; G59</text>
<text x="423.2" y="63.7">34.750</text>
<text x="200.7" y="88.5">0.000</text>
<text x="200.4" y="94">1.720</text>
<text x="200.7" y="98.7">3.220</text>
<text x="422.7" y="125.3">0.300 rabbet width</text>
<text x="387.3" y="136.4">0.500</text>
<text x="380.7" y="141.5">rabbet depth</text>
<text x="461" y="142.5">0.750</text>
<text x="200.8" y="182.9">29.740</text>
<text x="200.7" y="187.7">31.240</text>
<text x="414.6" y="200.4">0.441</text>
<text x="523.5" y="211.6">R0.250</text>
<text x="56.5" y="229.8">89.000</text>
<text x="368.7" y="250.5">3.500</text>
<text x="473.4" y="251">3.310</text>
<text x="362.6" y="255.6">top notching</text>
<text x="463.6" y="256">bottom notching</text>
<text x="364.5" y="260.7">y distance</text>
<text x="469.2" y="261.1">y distance</text>
<text x="200.7" y="271.9">57.760</text>
<text x="200.7" y="276.7">59.260</text>
<text x="492" y="306.1">0.441</text>
<text x="438.4" y="316.8">R0.250</text>
<text x="200.7" y="360.9">85.780</text>
<text x="200.7" y="365.6">87.280</text>
<text x="418.8" y="392.4">0.02 in</text>
<text x="397.7" y="398.3">1.00 in</text>
<text x="397.5" y="404.3">1.00 in</text>
<text x="428.4" y="403.6">Outswing</text>
<text x="461.8" y="403.8">right-hand hinging</text>
<text x="431.3" y="411.1">1:8</text>
<text x="516.9" y="411.1">1/1</text>
</g>
<g font-size="3.5">
<text x="411.5" y="170.7">Reference - Only machine if displayed.</text>
<text x="379.9" y="351.7">Reference - Only machine if</text>
<text x="469.5" y="353.1">Reference - Only machine if displayed in</text>
<text x="380" y="356.8">displayed in front view.</text>
<text x="469.8" y="358.2">front view.</text>
<text x="350.8" y="373.6">ORDER NUMBER</text>
<text x="350.8" y="379.9">COMPONENT ID</text>
<text x="350.8" y="386.1">SERIES</text>
<text x="350.8" y="392.2">TOLERANCE</text>
<text x="270.9" y="397.7">Only machine if displayed.</text>
<text x="350.8" y="398.4">FLOOR CLEARANCE</text>
<text x="430.4" y="397.8">SWING</text>
<text x="472" y="397.7">HINGE</text>
<text x="270.8" y="407.9">Broken circles: machine on the back side</text>
<text x="270.9" y="402.8">Solid circles : machine on the front side</text>
<text x="350.8" y="404.4">CEILING CLEARANCE</text>
<text x="417.5" y="410.9">SCALE</text>
<text x="452.1" y="410.9">WEIGHT</text>
<text x="502.9" y="410.9">SHEET</text>
</g>
</svg>
